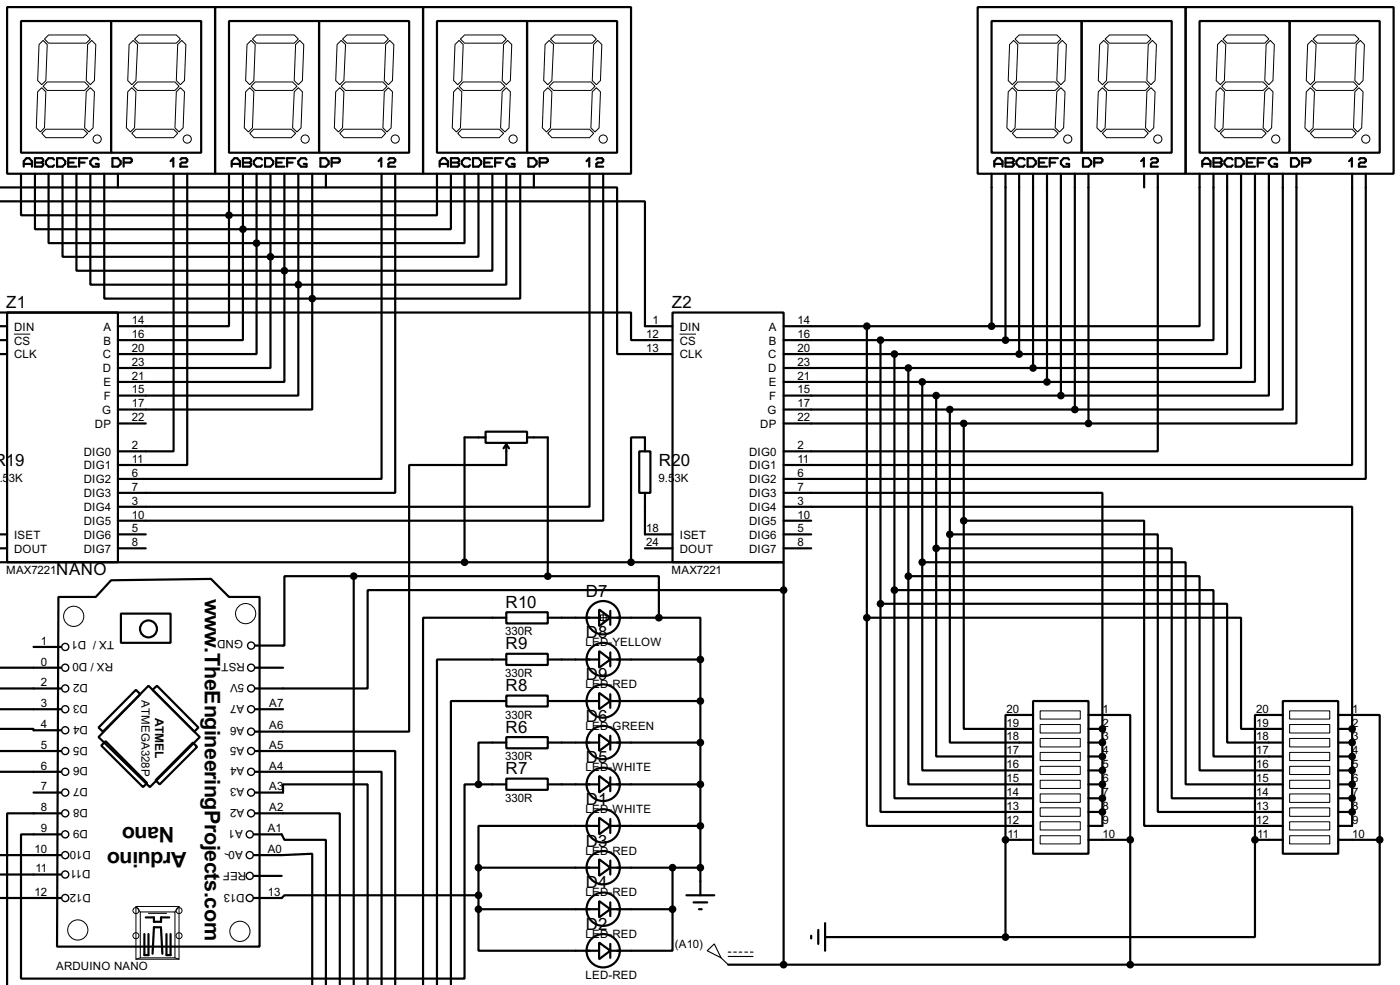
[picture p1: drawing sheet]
<svg xmlns="http://www.w3.org/2000/svg" width="256mm" height="180mm" viewBox="0 0 256 180" stroke-linecap="round" stroke-linejoin="round" font-family="sans-serif">
<g fill="none" stroke="#000" stroke-width=".4">
<path d="M1.3 1.3h38.1v30.5h-38.1zM3.9 3.9h16.5v24.1h-16.5zM20.4 3.9h16.5v24.1h-16.5zM39.4 1.3h38.1v30.5h-38.1zM42 3.9h16.5v24.1h-16.5zM58.5 3.9h16.5v24.1h-16.5zM77.5 1.3h38.1v30.5h-38.1zM80.1 3.9h16.5v24.1h-16.5zM96.6 3.9h16.5v24.1h-16.5zM179.1 1.3h38.1v30.5h-38.1zM181.7 3.9h16.5v24.1h-16.5zM198.2 3.9h16.5v24.1h-16.5z"/>
<path d="M217.2 1.3h38.1v30.5h-38.1zM219.8 3.9h16.5v24.1h-16.5zM236.3 3.9h16.5v24.1h-16.5zM0 36.9h118.2v22.8h5M0 34.3h113.1v30.5h10.1M3.9 31.8v7.6h38.1M4.4 30.5v-1l.5-.5h.5l.5 .5v1M4.4 30h1.5M6.4 31.8v10.2h38.1M6.4 29h1.3l.2 .2v.3l-.2 .3 .2 .2v.3l-.2 .2h-1.3zM6.4 29.8h1.3M8.9 31.8v12.7h38.1"/>
<path d="M9.9 29.2l-.2-.2h-.8l-.5 .5v.5l.5 .5h.8l.2-.2M10.5 29h1l.5 .5v.5l-.5 .5h-1zM11.5 31.8v15.2h38.1M12.5 29.8h1M14 31.8v17.8h38.1M14 29h-1.5v1.5h1.5M14.5 29.8h1M16 29h-1.5v1.5M16.6 31.8v20.3h38.1M18.1 29.2l-.3-.2h-.7l-.5 .5v.5l.5 .5h1v-.5h-.5M19.1 31.8v22.9h38.1M20.6 29h1l.5 .5v.5l-.5 .5h-1z"/>
<path d="M21.6 31.8v2.5M22.7 29.8h1.2l.3-.3v-.3l-.3-.2h-1.2v1.5M31.3 29.5l.5-.5v1.5M31.8 31.8v50.8h-10.2M33.1 29.2l.2-.2h.8l.2 .2v.3l-.2 .3h-.8l-.2 .2v.5h1.2M34.3 31.8v53.3h-12.7M42 39.4v20.3h-20.4M42 31.8v7.6M42.5 30.5v-1l.5-.5h.5l.5 .5v1M42.5 30h1.5M44.5 29h1.3l.2 .2v.3l-.2 .3 .2 .2v.3l-.2 .2h-1.3zM44.5 31.8v10.2"/>
<path d="M44.5 29.8h1.3M47 31.8v12.7M48 29.2l-.2-.2h-.8l-.5 .5v.5l.5 .5h.8l.2-.2M48.6 29h1l.5 .5v.5l-.5 .5h-1zM49.6 31.8v15.2M50.6 29.8h1M52.1 31.8v17.8M52.1 29h-1.5v1.5h1.5M52.6 29.8h1M54.1 29h-1.5v1.5M54.7 31.8v20.3M56.2 29.2l-.3-.2h-.7l-.5 .5v.5l.5 .5h1v-.5h-.5"/>
<path d="M57.2 31.8v22.9M58.7 29h1l.5 .5v.5l-.5 .5h-1zM59.7 31.8v2.5M60.8 29.8h1.2l.3-.3v-.3l-.3-.2h-1.2v1.5M69.4 29.5l.5-.5v1.5M69.9 31.8v55.9h-48.3M71.2 29.2l.2-.2h.8l.2 .2v.3l-.2 .3h-.8l-.2 .2v.5h1.2M72.4 31.8v58.4h-50.8M80.1 31.8v7.6h-38.1M80.6 30.5v-1l.5-.5h.5l.5 .5v1M80.6 30h1.5M82.6 31.8v10.2h-38.1"/>
<path d="M82.6 29h1.3l.2 .2v.3l-.2 .3 .2 .2v.3l-.2 .2h-1.3zM82.6 29.8h1.3M85.1 31.8v12.7h-38.1M86.1 29.2l-.2-.2h-.8l-.5 .5v.5l.5 .5h.8l.2-.2M86.7 29h1l.5 .5v.5l-.5 .5h-1zM87.7 31.8v15.2h-38.1M88.7 29.8h1M90.2 31.8v17.8h-38.1M90.2 29h-1.5v1.5h1.5M90.7 29.8h1M92.2 29h-1.5v1.5M92.8 31.8v20.3h-38.1"/>
<path d="M94.3 29.2l-.3-.2h-.7l-.5 .5v.5l.5 .5h1v-.5h-.5M95.3 31.8v22.9h-38.1M96.8 29h1l.5 .5v.5l-.5 .5h-1zM97.8 31.8v2.5M98.9 29.8h1.2l.3-.3v-.3l-.3-.2h-1.2v1.5M107.5 29.5l.5-.5v1.5M108 31.8v61h-86.4M109.3 29.2l.2-.2h.8l.2 .2v.3l-.2 .3h-.8l-.2 .2v.5h1.2M110.5 31.8v63.5h-88.9M181.7 31.8v27.9M182.2 30.5v-1l.5-.5h.5l.5 .5v1M182.2 30h1.5"/>
<path d="M184.2 29h1.3l.2 .2v.3l-.2 .3 .2 .2v.3l-.2 .2h-1.3zM184.2 31.8v30.5M184.2 29.8h1.3M186.7 31.8v33M187.7 29.2l-.2-.2h-.8l-.5 .5v.5l.5 .5h.8l.2-.2M188.3 29h1l.5 .5v.5l-.5 .5h-1zM189.3 31.8v35.6M190.3 29.8h1M191.8 31.8v38.1M191.8 29h-1.5v1.5h1.5M192.3 29.8h1M193.8 29h-1.5v1.5"/>
<path d="M194.4 31.8v40.6M195.9 29.2l-.3-.2h-.7l-.5 .5v.5l.5 .5h1v-.5h-.5M196.9 31.8v43.2M198.4 29h1l.5 .5v.5l-.5 .5h-1zM199.4 31.8v45.7M200.5 29.8h1.2l.3-.3v-.3l-.3-.2h-1.2v1.5M209.1 29.5l.5-.5v1.5M209.6 31.8v2.5M210.9 29.2l.2-.2h.8l.2 .2v.3l-.2 .3h-.8l-.2 .2v.5h1.2M212.1 31.8v50.8h-68.5M219.8 31.8v27.9h-38.1M220.3 30.5v-1l.5-.5h.5l.5 .5v1"/>
<path d="M220.3 30h1.5M222.3 31.8v30.5h-38.1M222.3 29h1.3l.2 .2v.3l-.2 .3 .2 .2v.3l-.2 .2h-1.3zM222.3 29.8h1.3M224.8 31.8v33h-38.1M225.8 29.2l-.2-.2h-.8l-.5 .5v.5l.5 .5h.8l.2-.2M226.4 29h1l.5 .5v.5l-.5 .5h-1zM227.4 31.8v35.6h-38.1M228.4 29.8h1M229.9 31.8v38.1h-38.1M229.9 29h-1.5v1.5h1.5M230.4 29.8h1"/>
<path d="M231.9 29h-1.5v1.5M232.5 31.8v40.6h-38.1M234 29.2l-.3-.2h-.7l-.5 .5v.5l.5 .5h1v-.5h-.5M235 31.8v43.2h-38.1M236.5 29h1l.5 .5v.5l-.5 .5h-1zM237.5 31.8v45.7h-38.1M238.6 29.8h1.2l.3-.3v-.3l-.3-.2h-1.2v1.5M247.2 29.5l.5-.5v1.5M247.7 31.8v53.3h-104.1M249 29.2l.2-.2h.8l.2 .2v.3l-.2 .3h-.8l-.2 .2v.5h1.2M250.2 31.8v55.9h-106.6M0 59.7h1.3"/>
<path d="M0 57.2h115.6v5.1h7.6M1.3 57.2h20.3v45.7h-20.3zM44.5 42v20.3h-22.9M47 44.5v20.3h-25.4M49.6 47v20.4h-28M52.1 49.6v20.3h-30.5M54.7 52.1v20.3h-33.1M57.2 54.7v20.3h-35.6M123.2 57.2h20.4v45.7h-20.4zM143.6 59.7h38.1M158.8 59.7v53.4M0 62.3h1.3"/>
<path d="M0 64.8h1.3M21.6 77.5h5.1M89 79h7.6v2.1h-7.6zM143.6 62.3h40.6M143.6 64.8h43.1M143.6 67.4h45.7M143.6 69.9h48.2M143.6 72.4h50.8M143.6 75h53.3M143.6 77.5h55.8M161.3 62.3v48.2M163.9 64.8v43.2"/>
<path d="M166.4 67.4v38.1M169 69.9v33M171.5 72.4v28M174 75v22.8M176.6 77.5v17.8M0 97.8h1.3M21.6 97.8h5.1M89 80.1h-3.9v22.8M92.8 81.3v3.8h-17.8v48.8h-28.2M92.8 81.3l-.5 .8M92.8 81.3l.5 .8M96.6 80.1h3.8v25.4"/>
<path d="M117.1 82.6h2.1v7.6h-2.1zM118.2 82.6v-2.5h-2.6v22.8M118.2 90.2v7.6h5M143.6 92.8h104.1v40.6M143.6 90.2h58.4v43.2M143.6 95.3h5M143.6 97.8h5M174 97.8h38.1v50.8h22.9M174 97.8v38.1h15.3M176.6 95.3h33v55.9h25.4M176.6 95.3v38.1h12.7M-.1 102.9h115.7"/>
<path d="M0 100.4h1.3M6.2 118.4h5M10.7 109.3h6.9l2.8-3.1 18.3-.2 3.3 3.3h5.6v64h-37.1zM21.6 100.4h5.1M22.2 112.3h9.1v5.4h-9.1zM64.8 105.5h-12.7v12.7h-5.3M64.8 105.5v74.8M64.8 105.5h35.6M92.8 119.7h7.6v2h-7.6zM92.8 112.1h7.6v2h-7.6zM92.8 113.1h-15.3v67.2M100.4 105.5h20.3v7.6"/>
<path d="M100.4 113.1h9.4M109.8 119.2l2 1.5-2 1.5zM109.8 111.6l2 1.5-2 1.5zM111.8 113.1h8.9M111.8 111.8v2.6M111.8 119.4v2.6M115.6 102.9h28v5.1M118.2 100.4h5M120.7 113.1h7.6v7.6M143.6 108h-76.2v18h-20.6M143.6 108v68.6M143.6 100.4h5"/>
<path d="M158.8 113.1h68.6v20.3h7.6M158.8 113.1v38.1h30.5M161.3 110.5h63.5v25.4h10.2M161.3 110.5v38.1h28M163.9 108h58.4v30.5h12.7M163.9 108v38.1h25.4M166.4 105.5h53.4v35.5h15.2M166.4 105.5v38.1h22.9M169 102.9h48.2v40.7h17.8M169 102.9v38.1h20.3M171.5 100.4h43.2v45.7h20.3M171.5 100.4v38.1h17.8"/>
<path d="M0 133.4h6.2v.3h5M0 137.5h11.2M0 126h11.2M0 129.8h11.2M0 122.2h11.2M18.6 136.5l.8-.8 7.6 7.6-.8 .8zM24.9 126.3l.8 .8-6.8 6.8-.8-.7zM27.2 125.5l9.4 9.4-9.1 9.2-9.4-9.2zM28 126.3l.8-.8 7.6 7.7-.8 .7zM35.4 135.9l.7 .8-6.8 6.9-.8-.8zM46.8 137.5h25.6v42.8M46.8 129.8h5.1"/>
<path d="M46.8 122.2h5.1M92.8 134.9h7.6v2.1h-7.6zM92.8 127.3h7.6v2h-7.6zM92.8 128.3h-10.2v52M92.8 120.7h-12.7v59.6M92.8 135.9h-5.1v7.7M100.4 135.9h9.4M100.4 128.3h9.4M100.4 120.7h9.4M109.8 134.4l2 1.5-2 1.6zM109.8 126.8l2 1.5-2 1.5zM111.8 135.9h16.5"/>
<path d="M111.8 128.3h16.5M111.8 120.7h16.5M111.8 127.1v2.5M111.8 134.7v2.5M128.3 120.7v43.2M189.3 128.3h10.1v28h-10.1zM189.3 130.9h-5.1v22.8M199.4 130.9h7.7v22.8M199.4 135.9h2.6M199.4 133.4h2.6M199.4 138.5h2.6M202 133.4v17.8h-2.6"/>
<path d="M235 128.3h10.2v28h-10.2zM235 130.9h-5.1v22.8M245.2 130.9h7.6v22.8M245.2 135.9h2.5M245.2 133.4h2.5M245.2 138.5h2.5M247.7 133.4v17.8h-2.5M0 141.3h11.2M0 156.5h11.2M6.2 145.1h5M11.2 148.9h-9.9v31.4M46.5 152.7h5.1l.5 1h7.6v26.6"/>
<path d="M46.5 156.5h5.1l5.6-.2v24M46.8 141.3h23.1v39M46.8 148.9h15.5v31.4M46.8 145.1h5.1v-1.5h15.5v36.7M87.7 143.6h-2.6v35.5h-81.2v-26.4h7.3M87.7 143.6h5.1M87.7 158.8h22.1M87.7 158.8v7.6M92.8 142.5h7.6v2.1h-7.6zM100.4 143.6h9.4M109.8 142l2 1.6-2 1.5zM109.8 149.7l2 1.5-2 1.5z"/>
<path d="M109.8 157.3l2 1.5-2 1.5zM109.8 151.2h-22.1v7.6M111.8 143.6h16.5M111.8 151.2h16.5M111.8 158.8h16.5M111.8 142.3v2.5M111.8 149.9v2.6M111.8 157.5v2.6M123.2 158.8v7.6M184.2 153.7v17.8M184.2 153.7h5.1M199.4 143.6h2.6"/>
<path d="M199.4 153.7h7.7M199.4 141h2.6M199.4 146.1h2.6M199.4 148.6h2.6M207.1 153.7v22.9M229.9 153.7v17.8h-45.7M229.9 153.7h5.1M245.2 143.6h2.5M245.2 153.7h7.6M245.2 141h2.5M245.2 146.1h2.5M245.2 148.6h2.5"/>
<path d="M252.8 153.7v22.9h-45.7M-.1 164.4h11.3M0 160.1h11.2M26.5 171v3.8h.7v-3.8M26.7 167.9h1.5v.8h1.3v-.8h1.5M29.5 169.7h-1.3l-.2 4.9M29.5 170l.3 4.6M30.5 171v3.8h.8v-3.8M46.5 160.3h5.1M87.7 163.9h-35.6l-.5 .5h-5.1M87.7 166.4v7.6h22.1M87.7 166.4h22.1"/>
<path d="M109.8 172.5l2 1.5-2 1.6zM109.8 164.9l2 1.5-2 1.5zM111.8 166.4h11.4M111.8 165.2v2.5M111.8 172.8v2.5M123.2 166.4v7.6h-11.4M125.8 163.9h5.1M127.1 165.2h2.5M128.1 166.4h.5M133.4 176.6h73.7M148.6 171.3v.5M149.9 170.2v2.6"/>
<path d="M151.2 171.5h33M151.2 169v5"/>
<circle cx="27.2" cy="115.1" r="1.55"/>
<circle cx="110.5" cy="113.1" r="3.1"/>
<circle cx="110.5" cy="135.9" r="3.1"/>
<circle cx="110.5" cy="120.7" r="3.1"/>
<circle cx="110.5" cy="128.3" r="3.1"/>
<circle cx="110.5" cy="158.8" r="3.1"/>
<circle cx="110.5" cy="151.2" r="3.1"/>
<circle cx="110.5" cy="143.6" r="3.1"/>
<circle cx="110.5" cy="174" r="3.1"/>
<circle cx="110.5" cy="166.4" r="3.1"/>
</g>
<g fill="#000">
<circle cx="202" cy="135.9" r=".2"/>
<circle cx="202" cy="133.4" r=".2"/>
<circle cx="202" cy="138.5" r=".2"/>
<circle cx="247.7" cy="138.5" r=".2"/>
<circle cx="247.7" cy="133.4" r=".2"/>
<circle cx="247.7" cy="135.9" r=".2"/>
<circle cx="202" cy="141" r=".2"/>
<circle cx="202" cy="148.6" r=".2"/>
<circle cx="202" cy="146.1" r=".2"/>
<circle cx="202" cy="143.6" r=".2"/>
<circle cx="247.7" cy="141" r=".2"/>
<circle cx="247.7" cy="143.6" r=".2"/>
<circle cx="247.7" cy="146.1" r=".2"/>
<circle cx="247.7" cy="148.6" r=".2"/>
</g>
<g fill="none" stroke="#000" stroke-width=".18">
<path d="M7.2 8.2l.7-.8 .8 .8-.3 6.6-.7 .7-.8-.7zM7.7 16.1l.7 .7-.2 6.6-.8 .8-.7-.8 .2-6.6zM8.2 7.2l.7-.8h6.9l.8 .8-.8 .7h-6.9zM8.7 15h6.8l.8 .8-.8 .8h-6.8l-.8-.8zM16.1 8.2l.7-.8 .8 .8-.3 6.6-.7 .7-.8-.7zM16.6 16.1l.7 .7-.2 6.6-.8 .8-.8-.8 .3-6.6zM23.4 16.8l.8-.7 .7 .7-.2 6.6-.8 .8-.7-.8zM23.7 8.2l.7-.8 .8 .8-.3 6.6-.7 .7-.8-.7zM24.4 15.8l.8-.8h6.9l.7 .8-.7 .8h-6.9zM24.7 7.2l.8-.8h6.8l.8 .8-.8 .7h-6.8zM32.6 8.2l.7-.8 .8 .8-.3 6.6-.7 .7-.8-.7zM33.1 16.1l.7 .7-.2 6.6-.8 .8-.7-.8 .2-6.6z"/>
<path d="M45 16.8l.8-.7 .7 .7-.2 6.6-.8 .8-.7-.8zM45.3 8.2l.7-.8 .8 .8-.3 6.6-.7 .7-.8-.7zM46.3 7.2l.7-.8h6.9l.8 .8-.8 .7h-6.9zM46.8 15h6.8l.8 .8-.8 .8h-6.8l-.8-.8zM54.2 8.2l.7-.8 .8 .8-.3 6.6-.7 .7-.8-.7zM54.7 16.1l.7 .7-.2 6.6-.8 .8-.8-.8 .3-6.6zM61.5 16.8l.8-.7 .7 .7-.2 6.6-.8 .8-.7-.8zM61.8 8.2l.7-.8 .8 .8-.3 6.6-.7 .7-.8-.7zM62.5 15.8l.8-.8h6.9l.7 .8-.7 .8h-6.9zM62.8 7.2l.8-.8h6.8l.8 .8-.8 .7h-6.8zM70.4 16.8l.8-.7 .7 .7-.2 6.6-.8 .8-.7-.8zM70.7 8.2l.7-.8 .8 .8-.3 6.6-.7 .7-.8-.7z"/>
<path d="M83.1 16.8l.8-.7 .7 .7-.2 6.6-.8 .8-.7-.8zM83.4 8.2l.7-.8 .8 .8-.3 6.6-.7 .7-.8-.7zM84.4 7.2l.7-.8h6.9l.8 .8-.8 .7h-6.9zM84.9 15h6.8l.8 .8-.8 .8h-6.8l-.8-.8zM92 16.8l.8-.7 .7 .7-.2 6.6-.8 .8-.8-.8zM92.3 8.2l.7-.8 .8 .8-.3 6.6-.7 .7-.8-.7zM99.6 16.8l.8-.7 .7 .7-.2 6.6-.8 .8-.7-.8zM99.9 8.2l.7-.8 .8 .8-.3 6.6-.7 .7-.8-.7zM100.6 15.8l.8-.8h6.9l.7 .8-.7 .8h-6.9zM100.9 7.2l.8-.8h6.8l.8 .8-.8 .7h-6.8zM108.5 16.8l.8-.7 .7 .7-.2 6.6-.8 .8-.7-.8zM108.8 8.2l.7-.8 .8 .8-.3 6.6-.7 .7-.8-.7z"/>
<path d="M185.5 16.1l.7 .7-.2 6.6-.8 .8-.7-.8 .2-6.6zM185.7 7.4l.8 .8-.3 6.6-.7 .7-.8-.7 .3-6.6zM186 7.2l.7-.8h6.9l.8 .8-.8 .7h-6.9zM186.5 15h6.8l.8 .8-.8 .8h-6.8l-.8-.8zM193.9 8.2l.7-.8 .8 .8-.3 6.6-.7 .7-.8-.7zM194.4 16.1l.7 .7-.2 6.6-.8 .8-.8-.8 .3-6.6zM201.2 16.8l.8-.7 .7 .7-.2 6.6-.8 .8-.7-.8zM201.5 8.2l.7-.8 .8 .8-.3 6.6-.7 .7-.8-.7zM202.5 7.2l.8-.8h6.8l.8 .8-.8 .7h-6.8zM203 15h6.9l.7 .8-.7 .8h-6.9l-.8-.8zM210.1 16.8l.8-.7 .7 .7-.2 6.6-.8 .8-.7-.8zM210.4 8.2l.7-.8 .8 .8-.3 6.6-.7 .7-.8-.7z"/>
<path d="M222.8 16.8l.8-.7 .7 .7-.2 6.6-.8 .8-.7-.8zM223.1 8.2l.7-.8 .8 .8-.3 6.6-.7 .7-.8-.7zM224.1 7.2l.7-.8h6.9l.8 .8-.8 .7h-6.9zM224.6 15h6.8l.8 .8-.8 .8h-6.8l-.8-.8zM232 8.2l.7-.8 .8 .8-.3 6.6-.7 .7-.8-.7zM232.5 16.1l.7 .7-.2 6.6-.8 .8-.8-.8 .3-6.6zM239.6 8.2l.7-.8 .8 .8-.3 6.6-.7 .7-.8-.7zM240.1 16.1l.7 .7-.2 6.6-.8 .8-.7-.8 .2-6.6zM240.3 15.8l.8-.8h6.9l.7 .8-.7 .8h-6.9zM240.6 7.2l.8-.8h6.8l.8 .8-.8 .7h-6.8zM248.2 16.8l.8-.7 .7 .7-.2 6.6-.8 .8-.7-.8zM248.5 8.2l.7-.8 .8 .8-.3 6.6-.7 .7-.8-.7z"/>
<path d="M7.7 24.4l.7-.7h6.9l.8 .7-.8 .8h-6.9zM24.2 24.4l.7-.7h6.9l.8 .7-.8 .8h-6.9zM45.8 24.4l.7-.7h6.9l.8 .7-.8 .8h-6.9zM62.3 24.4l.7-.7h6.9l.8 .7-.8 .8h-6.9zM83.9 24.4l.7-.7h6.9l.8 .7-.8 .8h-6.9zM101.1 23.7h6.9l.8 .7-.8 .8h-6.9l-.7-.8zM185.5 24.4l.7-.7h6.9l.8 .7-.8 .8h-6.9zM202 24.4l.7-.7h6.9l.8 .7-.8 .8h-6.9zM224.3 23.7h6.9l.8 .7-.8 .8h-6.9l-.7-.8zM240.1 24.4l.7-.7h6.9l.8 .7-.8 .8h-6.9zM2.6 61.2h3M124.5 61.2h3"/>
<path d="M190.6 130.1h7.3v1.5h-7.3zM190.6 132.6h7.3v1.6h-7.3zM190.6 135.2h7.3v1.5h-7.3zM190.6 137.7h7.3v1.5h-7.3zM236.3 130.1h7.3v1.5h-7.3zM236.3 132.6h7.3v1.6h-7.3zM236.3 135.2h7.3v1.5h-7.3zM236.3 137.7h7.3v1.5h-7.3zM41.2 156.3l.8 .2M190.6 140.3h7.3v1.5h-7.3zM190.6 142.8h7.3v1.5h-7.3zM190.6 145.3h7.3v1.6h-7.3z"/>
<path d="M190.6 147.9h7.3v1.5h-7.3zM190.6 150.4h7.3v1.5h-7.3zM190.6 153h7.3v1.5h-7.3zM236.3 140.3h7.3v1.5h-7.3zM236.3 142.8h7.3v1.5h-7.3zM236.3 145.3h7.3v1.6h-7.3zM236.3 147.9h7.3v1.5h-7.3zM236.3 150.4h7.3v1.5h-7.3zM236.3 153h7.3v1.5h-7.3zM24.9 165.9h7.9v9.7h-7.9zM24.9 165.9l.8 1M25.7 166.9h6.4v8.4h-6.4z"/>
<path d="M25.7 175.3l-.8 .3M32.1 175.3l.7 .3M32.8 165.9l-.7 1"/>
<circle cx="17.8" cy="25.5" r=".75"/>
<circle cx="34.3" cy="25.5" r=".75"/>
<circle cx="55.9" cy="25.5" r=".75"/>
<circle cx="72.4" cy="25.5" r=".75"/>
<circle cx="94" cy="25.5" r=".75"/>
<circle cx="110.5" cy="25.5" r=".75"/>
<circle cx="195.6" cy="25.5" r=".75"/>
<circle cx="212.1" cy="25.5" r=".75"/>
<circle cx="233.7" cy="25.5" r=".75"/>
<circle cx="250.2" cy="25.5" r=".75"/>
<circle cx="13.5" cy="112.8" r="1.85"/>
<circle cx="45" cy="112.3" r="1.85"/>
<circle cx="14.2" cy="170.2" r="1.85"/>
<circle cx="24.9" cy="171.3" r=".55"/>
<circle cx="24.9" cy="166.7" r=".55"/>
<circle cx="32.8" cy="171.3" r=".55"/>
<circle cx="32.8" cy="166.7" r=".55"/>
<circle cx="43.9" cy="170.5" r="1.85"/>
</g>
<g fill="none" stroke="#000" stroke-width=".25">
<circle cx="11.9" cy="118.4" r=".65"/>
<circle cx="46" cy="118.2" r=".65"/>
<circle cx="11.9" cy="133.7" r=".65"/>
<circle cx="11.9" cy="137.5" r=".65"/>
<circle cx="11.9" cy="126" r=".65"/>
<circle cx="11.9" cy="122.2" r=".65"/>
<circle cx="11.9" cy="129.8" r=".65"/>
<circle cx="46" cy="122.2" r=".65"/>
<circle cx="46" cy="126" r=".65"/>
<circle cx="46" cy="129.8" r=".65"/>
<circle cx="46" cy="137.5" r=".65"/>
<circle cx="46" cy="133.9" r=".65"/>
<circle cx="11.9" cy="148.9" r=".65"/>
<circle cx="11.9" cy="145.1" r=".65"/>
<circle cx="11.9" cy="152.7" r=".65"/>
<circle cx="11.9" cy="141.3" r=".65"/>
<circle cx="11.9" cy="156.5" r=".65"/>
<circle cx="45.7" cy="152.7" r=".65"/>
<circle cx="45.7" cy="156.5" r=".65"/>
<circle cx="46" cy="141.3" r=".65"/>
<circle cx="46" cy="148.9" r=".65"/>
<circle cx="46" cy="145.1" r=".65"/>
<circle cx="11.9" cy="164.4" r=".65"/>
<circle cx="11.9" cy="160.1" r=".65"/>
<circle cx="45.7" cy="160.3" r=".65"/>
<circle cx="45.7" cy="164.4" r=".65"/>
</g>
<path d="M109.5 113.1h2.1M110 112.6h1.1v1h-1.1zM110.5 112.1v2M27.2 167.2h3.3M129.6 174l1.3-1.2 1.2 2.5zM132.1 175.3l1.3 1.3M133.4 174.3h.5M133.4 175.1h4.6M134.4 174.3h.5M135.4 174.3h.5M136.5 174.3h.5M137.5 174.3h.5" fill="none" stroke="#000" stroke-width=".2"/>
<g fill="#000" stroke="#000" stroke-width=".4">
<circle cx="41.9" cy="39.4" r=".5"/>
<circle cx="44.5" cy="42" r=".5"/>
<circle cx="47" cy="44.5" r=".5"/>
<circle cx="49.5" cy="47" r=".5"/>
<circle cx="52.1" cy="49.6" r=".5"/>
<circle cx="54.6" cy="52.1" r=".5"/>
<circle cx="57.2" cy="54.7" r=".5"/>
<circle cx="158.8" cy="59.7" r=".5"/>
<circle cx="181.6" cy="59.7" r=".5"/>
<circle cx="161.3" cy="62.3" r=".5"/>
<circle cx="163.8" cy="64.8" r=".5"/>
<circle cx="166.4" cy="67.4" r=".5"/>
<circle cx="168.9" cy="69.9" r=".5"/>
<circle cx="171.5" cy="72.4" r=".5"/>
<circle cx="174" cy="75" r=".5"/>
<circle cx="176.5" cy="77.5" r=".5"/>
<circle cx="184.2" cy="62.3" r=".5"/>
<circle cx="186.7" cy="64.8" r=".5"/>
<circle cx="189.2" cy="67.4" r=".5"/>
<circle cx="191.8" cy="69.9" r=".5"/>
<circle cx="194.3" cy="72.4" r=".5"/>
<circle cx="196.9" cy="75" r=".5"/>
<circle cx="199.4" cy="77.5" r=".5"/>
<circle cx="174" cy="97.8" r=".5"/>
<circle cx="176.5" cy="95.3" r=".5"/>
<circle cx="64.8" cy="105.5" r=".5"/>
<circle cx="85.1" cy="102.9" r=".5"/>
<circle cx="100.3" cy="105.5" r=".5"/>
<circle cx="115.6" cy="102.9" r=".5"/>
<circle cx="120.7" cy="113.1" r=".5"/>
<circle cx="143.5" cy="108" r=".5"/>
<circle cx="158.8" cy="113.1" r=".5"/>
<circle cx="161.3" cy="110.5" r=".5"/>
<circle cx="163.8" cy="108" r=".5"/>
<circle cx="166.4" cy="105.5" r=".5"/>
<circle cx="168.9" cy="102.9" r=".5"/>
<circle cx="171.5" cy="100.4" r=".5"/>
<circle cx="128.3" cy="135.9" r=".5"/>
<circle cx="128.3" cy="120.7" r=".5"/>
<circle cx="128.3" cy="128.3" r=".5"/>
<circle cx="201.9" cy="138.5" r=".5"/>
<circle cx="201.9" cy="135.9" r=".5"/>
<circle cx="201.9" cy="133.4" r=".5"/>
<circle cx="247.7" cy="138.5" r=".5"/>
<circle cx="247.7" cy="133.4" r=".5"/>
<circle cx="247.7" cy="135.9" r=".5"/>
<circle cx="87.6" cy="143.6" r=".5"/>
<circle cx="87.6" cy="158.8" r=".5"/>
<circle cx="123.2" cy="158.8" r=".5"/>
<circle cx="128.3" cy="143.6" r=".5"/>
<circle cx="128.3" cy="151.2" r=".5"/>
<circle cx="128.3" cy="158.8" r=".5"/>
<circle cx="184.2" cy="153.7" r=".5"/>
<circle cx="201.9" cy="146.1" r=".5"/>
<circle cx="201.9" cy="141" r=".5"/>
<circle cx="201.9" cy="143.6" r=".5"/>
<circle cx="201.9" cy="148.6" r=".5"/>
<circle cx="207" cy="153.7" r=".5"/>
<circle cx="229.9" cy="153.7" r=".5"/>
<circle cx="247.7" cy="143.6" r=".5"/>
<circle cx="247.7" cy="146.1" r=".5"/>
<circle cx="247.7" cy="141" r=".5"/>
<circle cx="247.7" cy="148.6" r=".5"/>
<circle cx="252.7" cy="153.7" r=".5"/>
<circle cx="87.6" cy="163.9" r=".5"/>
<circle cx="87.6" cy="166.4" r=".5"/>
<circle cx="123.2" cy="166.4" r=".5"/>
<circle cx="143.5" cy="176.6" r=".5"/>
<circle cx="184.2" cy="171.5" r=".5"/>
<circle cx="207" cy="176.6" r=".5"/>
</g>
<g font-size="4.4">
<text x="37.5" y="109.6" transform="rotate(90 37.5 109.6)">w</text>
<text x="37.5" y="118.4" transform="rotate(90 37.5 118.4)">.TheEngineeringProjects.com</text>
<text x="31.9" y="151.3" transform="rotate(-180 31.9 151.3)">Nano</text>
<text x="34.1" y="155.9" transform="rotate(-180 34.1 155.9)">Arduino</text>
</g>
<g font-size="3.5">
<text x="1.2" y="56.4">Z1</text>
<text x="123.1" y="56.4">Z2</text>
<text x="1.1" y="85.3">19</text>
<text x="120.7" y="85.3">R20</text>
<text x="10.3" y="105.2">NANO</text>
<text x="92.6" y="111.3">R10</text>
<text x="107.3" y="109.2">D7</text>
<text x="92.6" y="118.9">R9</text>
<text x="107.3" y="116.9">D8</text>
<text x="107.3" y="124.5">D9</text>
<text x="92.6" y="126.5">R8</text>
<text x="92.6" y="134.1">R6</text>
<text x="107.3" y="132.1">D6</text>
<text x="92.6" y="141.7">R7</text>
<text x="107.3" y="139.7">D5</text>
<text x="107.3" y="147.3">D1</text>
<text x="107.3" y="155">D3</text>
<text x="107.3" y="162.6">D4</text>
<text x="107.3" y="170.2">D2</text>
</g>
<text font-size="2.5" x="28.4" y="131.5" transform="rotate(90 28.4 131.5)">ATMEL</text>
<g font-size="2.4">
<text x="24.2" y="59.3">14</text>
<text x="119.6" y="59.3">1</text>
<text x="146.1" y="59.3">14</text>
<text x="2.6" y="60.5">DIN</text>
<text x="2.6" y="63.1">CS</text>
<text x="2.6" y="65.6">CLK</text>
<text x="18.8" y="65.6">C</text>
<text x="18.9" y="60.5">A</text>
<text x="18.9" y="63.1">B</text>
<text x="24.2" y="61.9">16</text>
<text x="24.2" y="64.4">20</text>
<text x="118.4" y="61.9">12</text>
<text x="118.4" y="64.4">13</text>
<text x="124.5" y="60.5">DIN</text>
<text x="124.5" y="63.1">CS</text>
<text x="124.5" y="65.6">CLK</text>
<text x="140.7" y="65.6">C</text>
<text x="140.8" y="60.5">A</text>
<text x="140.8" y="63.1">B</text>
<text x="146.1" y="61.9">16</text>
<text x="146.1" y="64.4">20</text>
<text x="18.8" y="68.1">D</text>
<text x="18.9" y="70.7">E</text>
<text x="24.2" y="67">23</text>
<text x="24.2" y="69.5">21</text>
<text x="24.2" y="72">15</text>
<text x="140.7" y="68.1">D</text>
<text x="140.8" y="70.7">E</text>
<text x="146.1" y="67">23</text>
<text x="146.1" y="69.5">21</text>
<text x="146.1" y="72">15</text>
<text x="18.7" y="75.8">G</text>
<text x="19" y="73.2">F</text>
<text x="24.2" y="74.6">17</text>
<text x="24.2" y="77.1">22</text>
<text x="140.6" y="75.8">G</text>
<text x="140.9" y="73.2">F</text>
<text x="146.1" y="74.6">17</text>
<text x="146.1" y="77.1">22</text>
<text x="15.3" y="83.4">DIG0</text>
<text x="17.4" y="78.3">DP</text>
<text x="24.2" y="82.2">2</text>
<text x="137.2" y="83.4">DIG0</text>
<text x="139.3" y="78.3">DP</text>
<text x="146.1" y="82.2">2</text>
<text x="-.2" y="88.2">.</text>
<text x=".5" y="88.2">5</text>
<text x="1.6" y="88.2">3K</text>
<text x="15.3" y="85.9">DIG1</text>
<text x="15.3" y="88.5">DIG2</text>
<text x="24.2" y="84.7">11</text>
<text x="24.2" y="87.3">6</text>
<text x="24.2" y="89.8">7</text>
<text x="120.7" y="88.2">9.5</text>
<text x="123.6" y="88.2">3K</text>
<text x="137.2" y="85.9">DIG1</text>
<text x="137.2" y="88.5">DIG2</text>
<text x="146.1" y="84.7">11</text>
<text x="146.1" y="87.3">6</text>
<text x="146.1" y="89.8">7</text>
<text x="15.3" y="91">DIG3</text>
<text x="15.3" y="93.6">DIG4</text>
<text x="24.2" y="92.4">3</text>
<text x="24.2" y="94.9">10</text>
<text x="137.2" y="91">DIG3</text>
<text x="137.2" y="93.6">DIG4</text>
<text x="146.1" y="92.4">3</text>
<text x="146.1" y="94.9">10</text>
<text x="2.6" y="98.6">ISET</text>
<text x="2.6" y="101.2">DOUT</text>
<text x="15.3" y="96.1">DIG5</text>
<text x="15.3" y="98.6">DIG6</text>
<text x="15.3" y="101.2">DIG7</text>
<text x="24.2" y="97.4">5</text>
<text x="24.2" y="100">8</text>
<text x="118.4" y="97.4">18</text>
<text x="118.4" y="100">24</text>
<text x="124.5" y="98.6">ISET</text>
<text x="124.5" y="101.2">DOUT</text>
<text x="137.2" y="96.1">DIG5</text>
<text x="137.2" y="98.6">DIG6</text>
<text x="137.2" y="101.2">DIG7</text>
<text x="146.1" y="97.4">5</text>
<text x="146.1" y="100">8</text>
<text x="1.1" y="105.1">MAX7221</text>
<text x="123" y="105.1">MAX7221</text>
<text x="7.5" y="118">1</text>
<text x="20.9" y="117.4" transform="rotate(-180 20.9 117.4)">TX / D1</text>
<text x="44.6" y="117.1" transform="rotate(-180 44.6 117.1)">GND</text>
<text x="92.6" y="116.3">330R</text>
<text x="107.3" y="118.3">LED-YELLOW</text>
<text x="7.5" y="121.8">0</text>
<text x="7.5" y="125.6">2</text>
<text x="16.1" y="125.2" transform="rotate(-180 16.1 125.2)">D2</text>
<text x="20.7" y="121.4" transform="rotate(-180 20.7 121.4)">RX / D0</text>
<text x="44.8" y="125.2" transform="rotate(-180 44.8 125.2)">5V</text>
<text x="44.9" y="121.4" transform="rotate(-180 44.9 121.4)">RST</text>
<text x="92.6" y="123.9">330R</text>
<text x="107.3" y="126">LED-RED</text>
<text x="7.5" y="129.4">3</text>
<text x="16.1" y="129" transform="rotate(-180 16.1 129)">D3</text>
<text x="25.9" y="128.2" transform="rotate(90 25.9 128.2)">ATMEGA328P</text>
<text x="44.7" y="129" transform="rotate(-180 44.7 129)">A7</text>
<text x="49.3" y="129.4">A7</text>
<text x="92.6" y="131.5">330R</text>
<text x="184.4" y="130.5">20</text>
<text x="202" y="130.5">1</text>
<text x="230.2" y="130.5">20</text>
<text x="247.7" y="130.5">1</text>
<text x="7.5" y="133.3">4</text>
<text x="7.5" y="137.1">5</text>
<text x="16.1" y="136.7" transform="rotate(-180 16.1 136.7)">D5</text>
<text x="16.1" y="132.9" transform="rotate(-180 16.1 132.9)">D4</text>
<text x="44.7" y="133.1" transform="rotate(-180 44.7 133.1)">A6</text>
<text x="44.7" y="136.7" transform="rotate(-180 44.7 136.7)">A5</text>
<text x="49.3" y="137.1">A5</text>
<text x="49.3" y="133.5">A6</text>
<text x="107.3" y="133.6">LED-GREEN</text>
<text x="184.4" y="133">19</text>
<text x="184.4" y="135.5">18</text>
<text x="202" y="133">2</text>
<text x="202" y="135.5">3</text>
<text x="230.2" y="133">19</text>
<text x="230.2" y="135.5">18</text>
<text x="247.7" y="133">2</text>
<text x="247.7" y="135.5">3</text>
<text x="7.5" y="140.9">6</text>
<text x="16.1" y="140.5" transform="rotate(-180 16.1 140.5)">D6</text>
<text x="44.7" y="140.5" transform="rotate(-180 44.7 140.5)">A4</text>
<text x="49.3" y="140.9">A4</text>
<text x="92.6" y="139.2">330R</text>
<text x="107.3" y="141.2">LED-WHITE</text>
<text x="184.4" y="138.1">17</text>
<text x="184.4" y="140.6">16</text>
<text x="184.4" y="143.2">15</text>
<text x="202" y="138.1">4</text>
<text x="202" y="140.6">5</text>
<text x="202" y="143.2">6</text>
<text x="230.2" y="138.1">17</text>
<text x="230.2" y="140.6">16</text>
<text x="230.2" y="143.2">15</text>
<text x="247.7" y="138.1">4</text>
<text x="247.7" y="140.6">5</text>
<text x="247.7" y="143.2">6</text>
<text x="7.5" y="144.7">7</text>
<text x="7.5" y="148.5">8</text>
<text x="16.1" y="148.1" transform="rotate(-180 16.1 148.1)">D8</text>
<text x="16.1" y="144.3" transform="rotate(-180 16.1 144.3)">D7</text>
<text x="44.7" y="148.1" transform="rotate(-180 44.7 148.1)">A2</text>
<text x="44.7" y="144.3" transform="rotate(-180 44.7 144.3)">A3</text>
<text x="49.3" y="144.7">A3</text>
<text x="49.3" y="148.5">A2</text>
<text x="92.6" y="146.8">330R</text>
<text x="107.3" y="148.8">LED-WHITE</text>
<text x="184.4" y="145.7">14</text>
<text x="184.4" y="148.2">13</text>
<text x="202" y="145.7">7</text>
<text x="202" y="148.2">8</text>
<text x="230.2" y="145.7">14</text>
<text x="230.2" y="148.2">13</text>
<text x="247.7" y="145.7">7</text>
<text x="247.7" y="148.2">8</text>
<text x="7.5" y="152.3">9</text>
<text x="16.1" y="151.9" transform="rotate(-180 16.1 151.9)">D9</text>
<text x="16.6" y="155.7" transform="rotate(-180 16.6 155.7)">D10</text>
<text x="44.5" y="151.9" transform="rotate(-180 44.5 151.9)">A1</text>
<text x="44.5" y="155.7" transform="rotate(-180 44.5 155.7)">A0</text>
<text x="49.1" y="152.3">A1</text>
<text x="184.4" y="150.8">12</text>
<text x="184.6" y="153.3">11</text>
<text x="202" y="150.8">9</text>
<text x="202" y="153.3">10</text>
<text x="230.2" y="150.8">12</text>
<text x="230.3" y="153.3">11</text>
<text x="247.7" y="150.8">9</text>
<text x="247.7" y="153.3">10</text>
<text x="6.3" y="156.1">10</text>
<text x="6.5" y="159.7">11</text>
<text x="16.6" y="159.3" transform="rotate(-180 16.6 159.3)">D11</text>
<text x="45.1" y="159.5" transform="rotate(-180 45.1 159.5)">REF</text>
<text x="49.1" y="156.1">A0</text>
<text x="107.3" y="156.4">LED-RED</text>
<text x="6.3" y="164">12</text>
<text x="16.6" y="163.6" transform="rotate(-180 16.6 163.6)">D12</text>
<text x="44.8" y="163.6" transform="rotate(-180 44.8 163.6)">D13</text>
<text x="49.1" y="164">13</text>
<text x="107.3" y="164.1">LED-RED</text>
<text x="107.3" y="171.7">LED-RED</text>
<text x="123.7" y="173.6">(A10)</text>
<text x="10.3" y="177.6">ARDUINO NANO</text>
<text x="107.3" y="179.3">LED-RED</text>
</g>
</svg>
